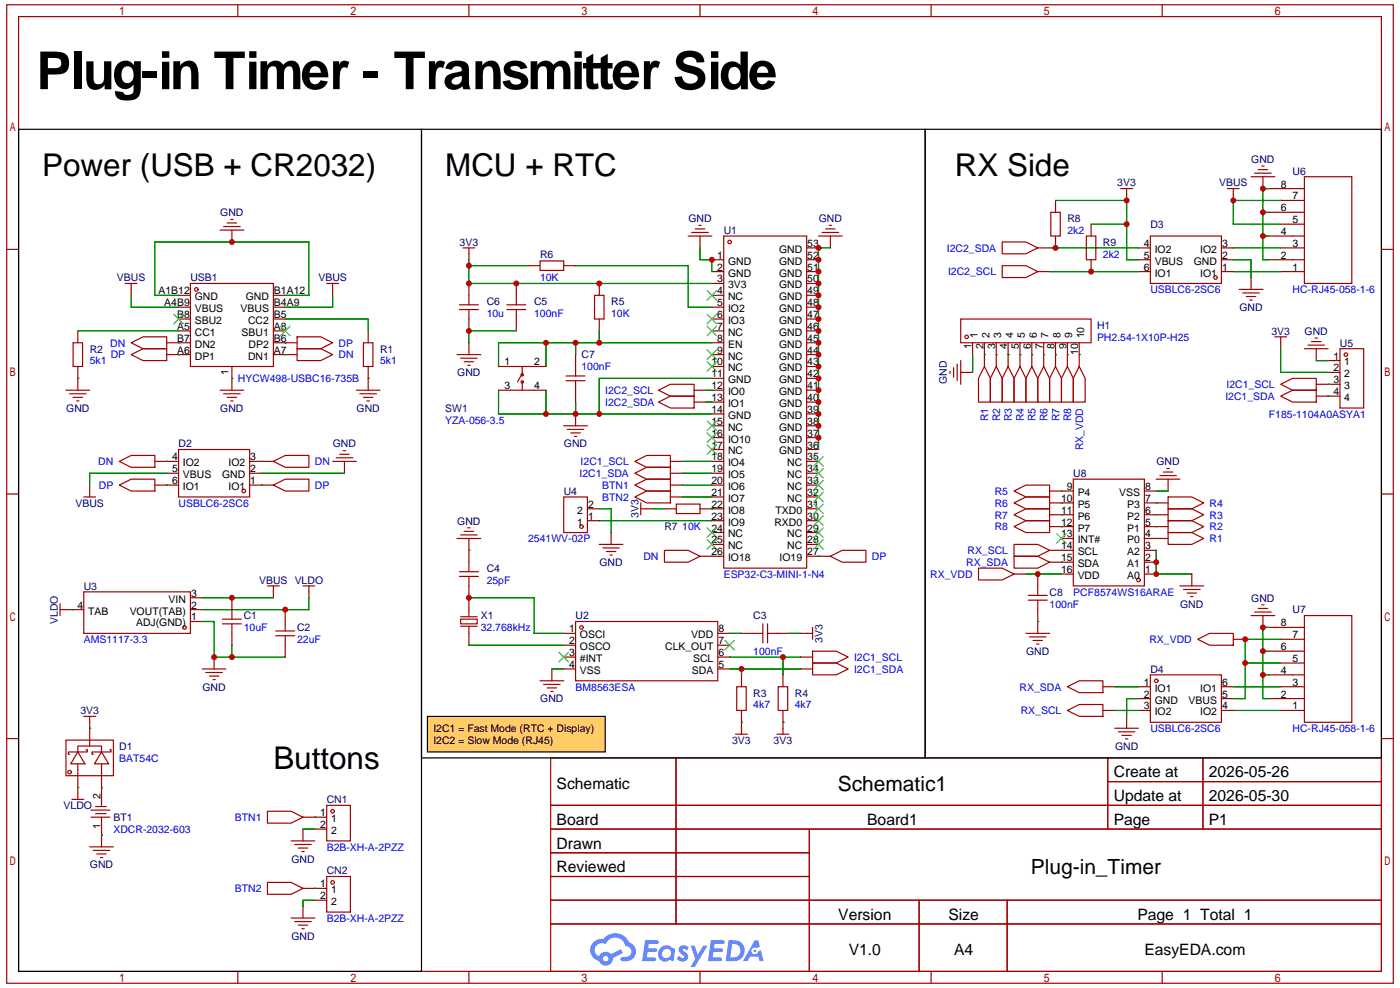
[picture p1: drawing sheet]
<svg xmlns="http://www.w3.org/2000/svg" width="297mm" height="210mm" viewBox="0 0 297 210" stroke-linecap="round" stroke-linejoin="round" font-family="sans-serif">
<g fill="none" stroke="#a10000" stroke-width=".25">
<path d="M1.4 1h294.4v207.5h-294.4zM3.9 3.5h289.3v202.5h-289.3zM50.5 1v2.5M99.5 1v2.5M148.6 1v2.5M197.6 1v2.5M246.7 1v2.5M1.4 52.9h2.5M293.2 52.9h2.6M1.4 104.8h2.5M293.2 104.8h2.6M1.4 156.7h2.5"/>
<path d="M293.2 156.7h2.6M116.9 160.7h176.3v45.3h-176.3zM116.9 170.8h176.3M116.9 175.8h176.3M143.5 160.7v35.3M171.8 175.8v30.2M235.1 160.7v15.1M235.1 165.8h58.1M255.4 160.7v15.1M116.9 180.9h54.9M116.9 190.9h176.3M116.9 185.9h54.9"/>
<path d="M116.9 196h176.3M195.1 190.9v15.1M213.8 190.9v15.1M50.5 206v2.5M99.5 206v2.5M148.6 206v2.5M197.6 206v2.5M246.7 206v2.5"/>
</g>
<g fill="#5487ff">
<path d="M144.4 200.8a1.29 1.29 0 0 1 1.8 .2l-.4 .7a.54 .54 0 0 0-.9-.3l.1 .2a1.27 1.27 0 0 1 .8 2 1.52 1.52 0 0 1-2.2-.3l.5-.6 .8 .5a.31 .31 0 0 0 .4-.3 .31 .31 0 0 0-.3-.3 1.11 1.11 0 0 1-.6-1.8z"/>
<path d="M146.6 200.6h.8l.7 1.9 1.2-1.9h.9l-2.7 4.5h-.9l1-1.7z"/>
<path d="M136.9 199.4h1.7a1.29 1.29 0 0 1 1.2 .2 .39 .39 0 0 1-.4 .6h-1.7l-.1 .9h1.6a.39 .39 0 0 1 .3 .5 .39 .39 0 0 1-.4 .3h-1.6l-.2 1.2h1.3a.45 .45 0 0 1 .5 .1 .45 .45 0 0 1 .2 .5l-.4 .2h-2.6z"/>
<path d="M150.9 199.4h1.6a1.31 1.31 0 0 1 1.3 .2 .39 .39 0 0 1-.4 .6h-1.7l-.2 .9h1.7a.39 .39 0 0 1 .3 .5 .39 .39 0 0 1-.4 .3h-1.7l-.1 1.2h1.3a.45 .45 0 0 1 .5 .1 .45 .45 0 0 1 .1 .5l-.3 .2h-2.6z"/>
<path d="M160.2 199.4h.7l.4 1.4-.6 .3a.75 .75 0 0 0-1.1 .3 .75 .75 0 0 0 .4 1 .75 .75 0 0 0 1-.6l.5-.3 .6 2.4h-.8l-.3-1h-1.8l-.5 1h-1z"/>
<path d="M154.7 199.4l-.7 4.5h1.5a2.25 2.25 0 0 0 2.6-2.3 2.25 2.25 0 0 0-2.7-2.2zM155.4 200.2a1.49 1.49 0 0 1 1.8 1.5 1.49 1.49 0 0 1-1.9 1.4h-.3z"/>
<path d="M140.1 201.2a1.57 1.57 0 0 0-.1 2.2 1.57 1.57 0 0 0 2.2 .1l.8 .4 .3-2.5-.2-.3h-.4a1.58 1.58 0 0 0-2.6 .1zM140.8 201.6a.97 .97 0 0 1 1.6 .4 .97 .97 0 0 1-1 1.2 .93 .93 0 0 1-.9-.6 .93 .93 0 0 1 .3-1z"/>
<path d="M126 199.8a2.34 2.34 0 0 0 1.1 4 1.53 1.53 0 0 0 1.8 1 1.53 1.53 0 0 0 1.2-1.6l2.1-1.1-.4-.8-2.1 1.1a1.56 1.56 0 0 0-2.6 .4 1.48 1.48 0 0 1-.7-2 1.48 1.48 0 0 1 2.2-.5 2.21 2.21 0 0 1 2.2-1.4 2.21 2.21 0 0 1 2 1.8 1.15 1.15 0 0 1 1.2 1 1.15 1.15 0 0 1-1 1.3h-.7a.46 .46 0 0 0-.6 .3 .46 .46 0 0 0 .4 .6 2.15 2.15 0 0 0 2.5-1 2.15 2.15 0 0 0-.3-2.6l-.8-.4a3.2 3.2 0 0 0-5.4-.8l-1.1 .1zM128 203.3a.6 .6 0 0 1 1.2 0 .6 .6 0 0 1-1.2 0z"/>
<circle cx="160.2" cy="201.7" r=".28"/>
</g>
<g fill="none" stroke="#a10000" stroke-width=".25">
<path d="M46.7 48.8h5M47.5 48h3.5M48.2 47.3h2M49 46.5h.5M49.2 48.8v2.5M98.3 52.6h2.5M99.5 52.6v2.5M112.1 56.3h2.5M114.6 55.3h5.1v2.1h-5.1zM119.7 56.3h2.5M146.1 50.1h5M146.8 49.3h3.6"/>
<path d="M147.6 48.6h2M148.3 47.8h.5M148.6 50.1v2.5M151.1 55.1h2.5M151.1 57.6h2.5M153.6 50.1h17.6v70.4h-17.6zM171.2 55.1h2.5M171.2 57.6h2.5M171.2 52.6h2.5M173.7 50.1h5.1M174.5 49.3h3.5M175.3 48.6h2"/>
<path d="M176 47.8h.5M176.3 50.1v2.5M15.5 72.7h2v5h-2zM16.5 70.2v2.5M16.5 77.7v5.1M26.6 60.1h2.5M27.8 75.2l2.6-1.2h5v2.5h-5zM27.8 72.7l2.6-1.3h5v2.6h-5zM27.8 60.1v2.5M35.4 72.7h5M35.4 75.2h5M37.9 62.6h2.5"/>
<path d="M37.9 65.2h2.5M37.9 67.7h2.5M37.9 70.2h2.5M40.4 60.1h17.6v17.6h-17.6zM49.2 77.7v2.5M58 62.6h2.5M58 65.2h2.5M58 67.7h2.5M58 70.2h2.5M58 72.7h5.1M58 75.2h5.1M63.1 71.4h5l2.5 1.3-2.5 1.3h-5z"/>
<path d="M63.1 74h5l2.5 1.2-2.5 1.3h-5zM69.3 60.1h2.6M70.6 60.1v2.5M77.1 72.7h2.1v5h-2.1zM78.2 70.2v2.5M78.2 77.7v5.1M97 75.2h5.1M97.5 64.7h4M97.5 65.7h4M97.8 76h3.5M98.5 76.7h2M99.3 77.5h.5"/>
<path d="M99.5 60.1v4.6M99.5 65.7v4.5M99.5 72.7v2.5M107.6 64.7h4M107.6 65.7h4M109.6 60.1v4.6M109.6 65.7v4.5M120.2 79.7h4M122.2 75.2v4.5M126.2 62.6h2v5.1h-2zM127.2 60.1v2.5M127.2 67.7v2.5"/>
<path d="M151.1 60.1h2.5M151.1 62.6h2.5M151.1 65.2h2.5M151.1 67.7h2.5M151.1 70.2h2.5M151.1 72.7h2.5M151.1 75.2h2.5M151.1 77.7h2.5M171.2 60.1h2.5M171.2 62.6h2.5M171.2 65.2h2.5M171.2 67.7h2.5"/>
<path d="M171.2 70.2h2.5M171.2 72.7h2.5M171.2 75.2h2.5M171.2 77.7h2.5M14 82.8h5M14.8 83.5h3.5M15.5 84.3h2M16.3 85h.5M25.3 97.9l2.5-1.3h5.1v2.5h-5.1zM32.9 97.9h5M37.9 95.3h15.1v10.1h-15.1zM53 97.9h5"/>
<path d="M58 97.9l2.5-1.3h5.1v2.5h-5.1zM70.6 97.9h5M71.4 97.1h3.5M72.1 96.3h2M72.9 95.6h.5M73.1 97.9v2.5M75.6 82.8h5.1M76.4 83.5h3.5M77.1 84.3h2.1M77.9 85h.5M119.7 90.3h5M120.2 80.8h4"/>
<path d="M120.4 91.1h3.5M121.2 91.8h2M121.9 92.6h.5M122.2 80.8v4.5M122.2 87.8v2.5M139.8 85.3l2.5-1.3h5v2.5h-5zM139.8 82.8l2.5-1.3h5v2.5h-5zM147.3 82.8h2.5M147.3 85.3h2.5M151.1 80.2h2.5M151.1 82.8h2.5M151.1 85.3h2.5"/>
<path d="M151.1 87.8h2.5M151.1 90.3h2.5M151.1 92.8h2.5M151.1 95.3h2.5M151.1 97.9h2.5M171.2 80.2h2.5M171.2 82.8h2.5M171.2 85.3h2.5M171.2 87.8h2.5M171.2 90.3h2.5M171.2 92.8h2.5M171.2 95.3h2.5"/>
<path d="M171.2 97.9h2.5M17.8 105.4h2.5M19 102.9v2.5M25.3 102.9l2.5-1.3h5.1v2.5h-5.1zM32.9 102.9h5M35.4 100.4h2.5M53 100.4h2.5M53 102.9h5M58 102.9l2.5-1.3h5.1v2.5h-5.1zM97 114.2h5.1M97.8 113.5h3.5M98.5 112.7h2"/>
<path d="M99.3 111.9h.5M99.5 114.2v7.1M119.7 105.4h5v7.6h-5zM124.7 107.9h2.5M124.7 110.4h2.5M127.2 115.5h5M128 116.2h3.5M128.7 117h2M129.5 117.7h.5M129.7 113v2.5M136 107.9h2.5M136 106.7v2.5"/>
<path d="M141 116.7h5.1l2.5 1.3-2.5 1.2h-5.1zM141 107.9h2.6M143.6 106.9h5v2h-5zM148.6 107.9h5M148.6 118h5M151.1 100.4h2.5M151.1 102.9h2.5M151.1 105.4h2.5M151.1 110.4h2.5M151.1 113h2.5M151.1 115.5h2.5M171.2 100.4h2.5"/>
<path d="M171.2 102.9h2.5M171.2 105.4h2.5M171.2 107.9h2.5M171.2 110.4h2.5M171.2 113h2.5M171.2 115.5h2.5M171.2 118h5.1M176.3 118l2.5-1.3h5v2.5h-5zM15.3 129.3h2.5M17.8 125.5h22.6v8.8h-22.6zM40.4 131.8h2.5M40.4 129.3h2.5"/>
<path d="M40.4 126.8h2.5M45.5 139.4v2.5M47.2 131.3h4M47.2 132.3h4M49.2 126.8v4.5M49.2 132.3v4.5M56.8 124.3h2.5M58 124.3v2.5M58.5 133.8h4.1M58.5 134.8h4.1M60.5 129.3v4.5M60.5 134.8v4.6"/>
<path d="M64.3 124.3h2.5M65.6 124.3v2.5M97.5 121.3h4M97.5 122.3h4M97.8 131.3h3.5v1h-3.5zM97.8 132.8h3.5M97.8 130.8h3.5M99.5 122.3v8.5M99.5 132.8v4M119.7 134.3h2.5M119.7 136.8h2.5M119.7 139.4h2.5"/>
<path d="M122.2 131.8h30.2v12.6h-30.2zM152.4 134.3h2.5M152.4 136.8h2.5M152.4 139.4h2.5M157.4 134.3h4.5M161.9 132.3v4M162.9 134.3h4.6M162.9 132.3v4M170 139.4h2.5M172.5 138.1h5l2.5 1.3-2.5 1.2h-5zM14 157h10.1v7.5h-10.1zM16.5 159.5l1.5 2.5h-3z"/>
<path d="M16.5 159.5h-2v.5h.3M17.8 151.9h2.5M18.3 159h.2v.5h-2M19 158.2h2.6v1.3M19 158.2h-2.5v1.3M19 151.9v6.3M21.6 159.5l1.5 2.5h-3.1zM21.6 159.5h-2.1v.5h.3M23.3 159h.3v.5h-2M42.9 141.9h5.1M43.7 142.6h3.5M44.4 143.4h2.1"/>
<path d="M45.2 144.1h.5M114.6 144.4h5.1M115.4 145.2h3.5M116.1 145.9h2.1M116.9 146.7h.5M117.1 141.9v2.5M119.7 141.9h2.5M152.4 141.9h2.5M156.1 155.7h2.6M156.4 145.7h2v5h-2zM157.4 143.1v2.6M157.4 150.7v5"/>
<path d="M164.9 155.7h2.6M165.2 145.7h2v5h-2zM166.2 143.1v2.6M166.2 150.7v5M170 141.9h2.5M172.5 140.6h5l2.5 1.3-2.5 1.2h-5zM15.3 169.6h2.5M16.5 162v7.6M19 179.6h5.1M19.3 171.8h4M19.3 173.3h4M20.3 171.1h2.3"/>
<path d="M20.3 172.6h2.3M21.6 162v8.8M21.6 173.3v6.3M19.8 180.4h3.5M20.5 181.1h2.1M21.3 181.9h.5"/>
<circle cx="154.9" cy="51.3" r=".38"/>
<circle cx="41.7" cy="61.4" r=".38"/>
<circle cx="51.7" cy="104.1" r=".38"/>
<circle cx="123.4" cy="111.7" r=".38"/>
<circle cx="39.2" cy="133.1" r=".38"/>
<circle cx="123.4" cy="133.1" r=".38"/>
<circle cx="14.8" cy="163.8" r=".38"/>
</g>
<g fill="none" stroke="#3c3" stroke-width=".25">
<path d="M36.9 66.7l2 2M38.9 66.7l-2 2M59.5 69.2l2.1 2M61.6 69.2l-2.1 2M150.1 61.6l2 2M150.1 66.7l2 2M150.1 69.2l2 2M150.1 74.2l2 2M150.1 76.7l2 2M152.1 61.6l-2 2M152.1 66.7l-2 2M152.1 69.2l-2 2"/>
<path d="M152.1 74.2l-2 2M152.1 76.7l-2 2M150.1 89.3l2 2M150.1 91.8l2 2M150.1 94.3l2 2M152.1 89.3l-2 2M152.1 91.8l-2 2M152.1 94.3l-2 2M172.7 99.4l2.1 2M172.7 96.9l2.1 2M174.8 99.4l-2.1 2M174.8 96.9l-2.1 2"/>
<path d="M150.1 111.9l2 2.1M150.1 114.5l2 2M152.1 111.9l-2 2.1M152.1 114.5l-2 2M172.7 114.5l2.1 2M172.7 111.9l2.1 2.1M172.7 109.4l2.1 2M172.7 106.9l2.1 2M172.7 104.4l2.1 2M172.7 101.9l2.1 2M174.8 114.5l-2.1 2M174.8 111.9l-2.1 2.1"/>
<path d="M174.8 109.4l-2.1 2M174.8 106.9l-2.1 2M174.8 104.4l-2.1 2M174.8 101.9l-2.1 2M118.7 138.4l2 2M120.7 138.4l-2 2M153.9 135.8l2 2.1M155.9 135.8l-2 2.1"/>
</g>
<g fill="none" stroke="#008700" stroke-width=".25">
<path d="M99.5 55.1v5h51.6M99.5 56.3h12.6M122.2 56.3h23.9v8.9h5M148.6 52.6v2.5h2.5v2.5M176.3 52.6h-2.6v42.7M16.5 70.2h21.4M27.8 62.6v2.6h10.1M37.9 75.2h.1M37.9 72.7h.1M37.9 62.6h-5v-11.3h32.7v11.3h-5.1M60.5 72.7h.1M60.5 75.2h.1"/>
<path d="M60.5 67.7h17.7v2.5M70.6 62.6v2.6h-10.1M109.6 70.2h-10.1v2.5M115.9 72.7v5M122.2 72.7v2.5M127.2 70.2v2.5M151.1 72.7h-45.3v5M16.5 80.2h.1M35.4 97.9h.1M55.5 97.9h.1M78.2 80.2h.1M105.8 82.8v5h45.3"/>
<path d="M115.9 82.8v5M122.2 85.3v2.5M149.8 85.3h1.3M149.8 82.8h1.3M151.1 80.2h-23.9v7.6M35.4 102.9h.1M35.4 100.4h-16.4v2.5M55.5 102.9h.1M55.5 100.4h17.6M99.5 116.7h.1M127.2 107.9h2.5v5.1M127.2 110.4h23.9"/>
<path d="M138.5 107.9h2.5M151.1 118h.1M151.1 107.9h.1M173.7 118h.1M42.9 126.8h15.1M42.9 131.8h2.6v7.6h15M49.2 136.8v2.6M65.6 126.8v2.5h-22.7M99.5 126.8h13.9v7.5h6.3M99.5 136.8h20.2M154.9 139.4h15.1M154.9 134.3h2.5"/>
<path d="M166.2 139.4v3.7M19 154.5h.1M117.1 141.9h2.6M154.9 141.9h15.1M157.4 153.2h.1M157.4 141.9v1.2M166.2 153.2h.1M16.5 167h.1M21.6 167h.1M21.6 177.1h.1"/>
</g>
<path d="M90.7 151.9h37.8v7.6h-37.8z" fill="#fc6" stroke="#000" stroke-width=".25"/>
<g fill="none" stroke="#a10000" stroke-width=".25">
<path d="M237.9 40h2.5M239.2 40v2.5M260.5 40h2.6M261.8 40v2.5M265.6 37.5h5M266.3 36.7h3.5M267.1 36h2M267.8 35.2h.5M268.1 37.5v2.5M269.3 40h7.6M276.9 37.5h10v22.6h-10zM212.7 56.3h5.1l2.5 1.3-2.5 1.3h-5.1z"/>
<path d="M212.7 51.3h5.1l2.5 1.3-2.5 1.2h-5.1zM220.3 57.6h2.5M220.3 52.6h2.5M223.1 45h2v5.1h-2zM224.1 42.5v2.5M224.1 50.1v2.5M230.6 50.1h2v5h-2zM231.6 47.5v2.6M231.6 55.1v2.5M241.7 57.6h2.5M241.7 55.1h2.5M241.7 52.6h2.5"/>
<path d="M244.2 50.1h15.1v10h-15.1zM259.3 57.6h2.5M259.3 55.1h2.5M259.3 52.6h2.5M265.6 58.9v2.5M269.3 55.1h7.6M269.3 50.1h7.6M269.3 45h7.6M271.9 57.6h5M271.9 52.6h5M271.9 47.5h5M271.9 42.5h5"/>
<path d="M105.8 77.7h10.1M110.9 77.7v1.8M110.9 79.2l-1.1 1.8M201.7 78.7v.5M202.4 78v2M203.2 77.2v3.6M203.9 67.7h27.7v5h-27.7zM203.9 79h2.5M203.9 76.5v5M206.4 72.7v2.5M209 77.7l1.2 2.5v5.1h-2.5v-5.1zM209 72.7v5"/>
<path d="M211.5 77.7l1.2 2.5v5.1h-2.5v-5.1zM211.5 72.7v5M214 77.7l1.3 2.5v5.1h-2.6v-5.1zM214 72.7v5M216.5 77.7l1.3 2.5v5.1h-2.5v-5.1zM216.5 72.7v5M219 77.7l1.3 2.5v5.1h-2.5v-5.1zM219 72.7v5M221.5 77.7l1.3 2.5v5.1h-2.5v-5.1zM221.5 72.7v5M224.1 77.7l1.2 2.5v5.1h-2.5v-5.1zM224.1 72.7v5"/>
<path d="M226.6 77.7l1.2 2.5v5.1h-2.5v-5.1zM226.6 72.7v5M229.1 77.7l1.2 2.5v5.1h-2.5v-5.1zM229.1 72.7v5M263.1 61.4h5M263.8 62.1h3.5M264.6 62.9h2M265.3 63.6h.5M270.6 71.4h2.5M271.9 71.4v2.6M276.9 74h5M277.6 73.2h3.6"/>
<path d="M278.4 72.4h2M279.1 71.7h.6M279.4 74v2.5M281.9 76.5h2.5M281.9 79h2.5M284.4 74h5.1v12.5h-5.1zM46.7 82.8h5M47.5 83.5h3.5M48.2 84.3h2M49 85h.5M49.2 80.2v2.6M105.8 82.8h10.1"/>
<path d="M110.9 81v1.8M134.8 97.9l2.5-1.3h5v2.5h-5zM142.3 97.9h2.5M247.7 99.4h.5M271.9 81.5l2.5-1.3h5v2.6h-5zM271.9 84l2.5-1.2h5v2.5h-5zM279.4 81.5h5M279.4 84h5M134.8 100.4l2.5-1.3h5v2.5h-5zM134.8 102.9l2.5-1.3h5v2.5h-5zM134.8 105.4l2.5-1.3h5v2.6h-5zM142.3 100.4h2.5"/>
<path d="M142.3 102.9h2.5M142.3 105.4h2.5M215.3 115.5h5l2.5 1.2-2.5 1.3h-5zM215.3 118h5l2.5 1.2-2.5 1.3h-5zM215.3 104.1l2.5-1.2h5v2.5h-5zM215.3 106.7l2.5-1.3h5v2.5h-5zM215.3 109.2l2.5-1.3h5v2.5h-5zM215.3 111.7l2.5-1.3h5v2.6h-5zM222.8 119.2h5M222.8 116.7h5M222.8 111.7h5M222.8 109.2h5"/>
<path d="M222.8 106.7h5M222.8 104.1h5M225.3 114.2h2.5M227.8 101.6h15.1v22.7h-15.1zM242.9 119.2h2.5M242.9 116.7h2.5M242.9 114.2h5.1M242.9 111.7h5.1M242.9 109.2h5.1M242.9 106.7h5.1M242.9 104.1h2.5M245.4 101.6h5.1"/>
<path d="M246.2 100.9h3.5M247 100.1h2M248 113h5l2.5 1.2-2.5 1.3h-5zM248 110.4h5l2.5 1.3-2.5 1.3h-5zM248 107.9h5l2.5 1.3-2.5 1.2h-5zM248 105.4h5l2.5 1.3-2.5 1.2h-5zM248 101.6v2.5M12.7 129.3h2.6M12.7 128v2.6M170 134.3h2.5M172.5 133.1v2.5M207.7 120.5h5l2.6 1.3-2.6 1.2h-5z"/>
<path d="M215.3 121.8h2.5M217.8 134.3h5M218.3 126.3h4M218.3 127.3h4M218.5 135.1h3.5M219.3 135.8h2M220 136.6h.5M220.3 121.8v4.5M220.3 127.3v7M225.3 121.8h2.5M242.9 121.8h2.5M250.5 124.3h5"/>
<path d="M251.2 125h3.5M252 125.8h2M252.7 126.5h.5M253 121.8v2.5M254.2 135.6l2.6-1.3h5v2.5h-5zM261.8 135.6h2.5M265.6 130.6h5M266.3 129.8h3.5M267.1 129.1h2M267.8 128.3h.5M268.1 130.6v2.5M269.3 138.1h7.6"/>
<path d="M269.3 133.1h7.6M271.9 135.6h5M276.9 130.6h10v22.6h-10zM226.6 150.7l2.5-1.3h5v2.5h-5zM226.6 145.7l2.5-1.3h5v2.5h-5zM234.1 150.7h2.5M234.1 145.7h2.5M236.6 154.5h5.1M237.4 155.2h3.5M238.1 156h2.1M238.9 156.7h.5M239.2 151.9v2.6"/>
<path d="M241.7 150.7h2.5M241.7 148.2h2.5M241.7 145.7h2.5M244.2 143.1h15.1v10.1h-15.1zM259.3 150.7h2.5M259.3 148.2h2.5M259.3 145.7h2.5M269.3 148.2h7.6M269.3 143.1h7.6M271.9 150.7h5M271.9 145.7h5M271.9 140.6h5"/>
<path d="M56.8 172.1h5l2.5 1.2-2.5 1.3h-5zM61.8 178.4h5M62.6 179.1h3.5M63.3 179.9h2M64.3 173.3h5M64.3 175.8v2.6M66.8 175.8h2.5M69.3 170.8h5.1v7.6h-5.1zM56.8 187.2h5l2.5 1.2-2.5 1.3h-5zM61.8 194.7h5M62.6 195.5h3.5M63.3 196.2h2"/>
<path d="M64.1 180.6h.5M64.1 197h.5M64.3 188.4h5M64.3 192.2v2.5M66.8 190.9h2.5M69.3 185.9h5.1v7.6h-5.1z"/>
<circle cx="258" cy="58.9" r=".38"/>
<circle cx="110.9" cy="79.5" r=".25"/>
<circle cx="205.2" cy="71.4" r=".38"/>
<circle cx="285.7" cy="75.2" r=".38"/>
<circle cx="110.9" cy="81" r=".25"/>
<circle cx="241.7" cy="123" r=".38"/>
<circle cx="245.4" cy="144.4" r=".38"/>
<circle cx="70.6" cy="172.1" r=".38"/>
<circle cx="70.6" cy="187.2" r=".38"/>
</g>
<g fill="none" stroke="#008700" stroke-width=".25">
<path d="M269.3 40h-1.2v15.1h1.2M222.8 57.6h18.9M222.8 52.6h18.9M224.1 42.5h15.1v12.6h2.5M231.6 47.5h7.6M261.8 57.6h10.1M261.8 52.6h10.1M261.8 55.1h3.8v3.8M268.1 50.1h1.2M268.1 45h1.2M271.9 42.5h-10.1v5h10.1M206.4 75.2v3.8"/>
<path d="M209 75.2h.1M211.5 75.2h.1M214 75.2h.1M216.5 75.2h.1M219 75.2h.1M221.5 75.2h.1M224.1 75.2h.1M226.6 75.2h.1M229.1 75.2h.1M271.9 74v5h10M279.4 76.5h2.5M49.2 80.2h.1"/>
<path d="M144.8 97.9h6.3M281.9 81.5h.1M281.9 84h.1M144.8 100.4h6.3M144.8 105.4h6.3M144.8 102.9h6.3M225.3 116.7h.1M225.3 119.2h.1M225.3 104.1h.1M225.3 106.7h.1M225.3 109.2h.1M225.3 111.7h.1"/>
<path d="M245.4 114.2h.1M245.4 111.7h.1M245.4 109.2h.1M245.4 106.7h.1M245.4 116.7v5.1h7.6M245.4 104.1h2.6M15.3 129.3h.1M167.5 134.3h2.5M217.8 121.8h7.5M220.3 131.8h.1M268.1 138.1h1.2M269.3 133.1h-1.2v15.1h1.2"/>
<path d="M271.9 135.6h-7.6v12.6h-2.5M236.6 150.7h5.1M236.6 145.7h5.1M241.7 148.2h-2.5v3.7M261.8 150.7h10.1M261.8 145.7h10.1M264.3 140.6h7.6M268.1 143.1h1.2M64.3 175.8h2.5M66.8 173.3h.1M66.8 188.4h.1M66.8 190.9h-2.5v1.3"/>
</g>
<path d="M3.9 27.4h85.6v178.6h-85.6zM89.5 27.4h106.9v133.3h-106.9zM196.4 27.4h96.8v133.3h-96.8z" fill="none" stroke="#000" stroke-width=".25"/>
<path d="M224.3 113.2l2 2M226.3 113.2l-2 2" fill="none" stroke="#3c3" stroke-width=".25"/>
<g fill="#c00">
<circle cx="49.2" cy="51.3" r=".63"/>
<circle cx="49.2" cy="126.8" r=".63"/>
<circle cx="45.5" cy="139.4" r=".63"/>
<circle cx="49.2" cy="139.4" r=".63"/>
<circle cx="60.5" cy="129.3" r=".63"/>
<circle cx="99.5" cy="126.8" r=".63"/>
<circle cx="157.4" cy="141.9" r=".63"/>
<circle cx="166.2" cy="139.4" r=".63"/>
<circle cx="173.7" cy="52.6" r=".63"/>
<circle cx="173.7" cy="55.1" r=".63"/>
<circle cx="173.7" cy="57.6" r=".63"/>
<circle cx="173.7" cy="60.1" r=".63"/>
<circle cx="173.7" cy="62.6" r=".63"/>
<circle cx="173.7" cy="65.2" r=".63"/>
<circle cx="173.7" cy="67.7" r=".63"/>
<circle cx="173.7" cy="70.2" r=".63"/>
<circle cx="173.7" cy="72.7" r=".63"/>
<circle cx="173.7" cy="75.2" r=".63"/>
<circle cx="173.7" cy="77.7" r=".63"/>
<circle cx="173.7" cy="80.2" r=".63"/>
<circle cx="173.7" cy="82.8" r=".63"/>
<circle cx="173.7" cy="85.3" r=".63"/>
<circle cx="173.7" cy="87.8" r=".63"/>
<circle cx="173.7" cy="90.3" r=".63"/>
<circle cx="173.7" cy="92.8" r=".63"/>
<circle cx="151.1" cy="55.1" r=".63"/>
<circle cx="99.5" cy="60.1" r=".63"/>
<circle cx="109.6" cy="60.1" r=".63"/>
<circle cx="127.2" cy="60.1" r=".63"/>
<circle cx="99.5" cy="56.3" r=".63"/>
<circle cx="99.5" cy="70.2" r=".63"/>
<circle cx="127.2" cy="87.8" r=".63"/>
<circle cx="122.2" cy="87.8" r=".63"/>
<circle cx="115.9" cy="87.8" r=".63"/>
<circle cx="127.2" cy="72.7" r=".63"/>
<circle cx="122.2" cy="72.7" r=".63"/>
<circle cx="115.9" cy="72.7" r=".63"/>
<circle cx="268.1" cy="50.1" r=".63"/>
<circle cx="268.1" cy="45" r=".63"/>
<circle cx="268.1" cy="40" r=".63"/>
<circle cx="261.8" cy="42.5" r=".63"/>
<circle cx="231.6" cy="57.6" r=".63"/>
<circle cx="224.1" cy="52.6" r=".63"/>
<circle cx="239.2" cy="42.5" r=".63"/>
<circle cx="239.2" cy="47.5" r=".63"/>
<circle cx="264.3" cy="135.6" r=".63"/>
<circle cx="264.3" cy="140.6" r=".63"/>
<circle cx="220.3" cy="121.8" r=".63"/>
<circle cx="245.4" cy="119.2" r=".63"/>
<circle cx="245.4" cy="121.8" r=".63"/>
<circle cx="268.1" cy="143.1" r=".63"/>
<circle cx="268.1" cy="138.1" r=".63"/>
<circle cx="268.1" cy="133.1" r=".63"/>
</g>
<text font-size="11.1" x="7.7" y="18.9">Plug-in Timer - Transmitter Side</text>
<g font-size="6.7">
<text x="9" y="37.4">Power (USB + CR2032)</text>
<text x="94.5" y="37.4">MCU + RTC</text>
<text x="202.7" y="37.4">RX Side</text>
<text x="58" y="163.2">Buttons</text>
</g>
<g font-size="4.4">
<text x="177.9" y="167.7">Schematic1</text>
<text x="218.8" y="185.3">Plug-in_Timer</text>
</g>
<g font-size="3.3">
<text x="118.2" y="167.4">Schematic</text>
<text x="236.4" y="164.9">Create at</text>
<text x="256.6" y="164.9">2026-05-26</text>
<text x="236.4" y="169.9">Update at</text>
<text x="256.6" y="169.9">2026-05-30</text>
<text x="118.2" y="175">Board</text>
<text x="118.2" y="180">Drawn</text>
<text x="184.1" y="175">Board1</text>
<text x="236.4" y="175">Page</text>
<text x="256.6" y="175">P1</text>
<text x="118.2" y="185">Reviewed</text>
<text x="177.9" y="195.1">Version</text>
<text x="201.3" y="195.1">Size</text>
<text x="241.4" y="195.1">Page 1 Total 1</text>
<text x="180.2" y="202.6">V1.0</text>
<text x="202.5" y="202.6">A4</text>
<text x="242.9" y="202.6">EasyEDA.com</text>
</g>
<g font-size="2.2" fill="#000080">
<text x="265.6" y="34.5">GND</text>
<text x="237.2" y="39.6">3V3</text>
<text x="258.8" y="39.6">VBUS</text>
<text x="274.4" y="37">U6</text>
<text x="46.8" y="45.8">GND</text>
<text x="146.1" y="47.1">GND</text>
<text x="173.8" y="47.1">GND</text>
<text x="226.6" y="47.1">R8</text>
<text x="97.6" y="52.1">3V3</text>
<text x="153.6" y="49.6">U1</text>
<text x="234.1" y="52.1">R9</text>
<text x="244.2" y="48.4">D3</text>
<text x="24.8" y="59.7">VBUS</text>
<text x="40.4" y="59.7">USB1</text>
<text x="67.6" y="59.7">VBUS</text>
<text x="114.6" y="54.6">R6</text>
<text x="103.3" y="64.7">C6</text>
<text x="113.4" y="64.7">C5</text>
<text x="129.7" y="64.7">R5</text>
<text x="263.1" y="66">GND</text>
<text x="232.9" y="69.7">H1</text>
<text x="269.9" y="71">3V3</text>
<text x="276.9" y="71">GND</text>
<text x="19" y="74.8">R2</text>
<text x="80.7" y="74.8">R1</text>
<text x="123.4" y="76">C7</text>
<text x="284.4" y="73.5">U5</text>
<text x="97.1" y="79.8">GND</text>
<text x="201" y="81.5" transform="rotate(-90 201 81.5)">GND</text>
<text x="14.1" y="87.4">GND</text>
<text x="46.8" y="87.4">GND</text>
<text x="75.7" y="87.4">GND</text>
<text x="94.5" y="87.4">SW1</text>
<text x="37.9" y="94.9">D2</text>
<text x="70.7" y="94.9">GND</text>
<text x="119.7" y="94.9">GND</text>
<text x="227.8" y="101.2">U8</text>
<text x="245.5" y="98.7">GND</text>
<text x="16" y="107.5">VBUS</text>
<text x="119.7" y="105">U4</text>
<text x="97.1" y="111.2">GND</text>
<text x="135.6" y="109.9" transform="rotate(-90 135.6 109.9)">3V3</text>
<text x="141" y="112.5">R7</text>
<text x="17.8" y="125.1">U3</text>
<text x="55" y="123.8">VBUS VLDO</text>
<text x="103.3" y="121.3">C4</text>
<text x="127.3" y="120.1">GND</text>
<text x="51.7" y="131.4">C1</text>
<text x="102.1" y="131.4">X1</text>
<text x="122.2" y="131.4">U2</text>
<text x="159.9" y="131.4">C3</text>
<text x="222.8" y="126.3">C8</text>
<text x="250.5" y="128.9">GND</text>
<text x="265.6" y="127.6">GND</text>
<text x="274.4" y="130.1">U7</text>
<text x="12.3" y="132.3" transform="rotate(-90 12.3 132.3)">VLDO</text>
<text x="63.1" y="133.9">C2</text>
<text x="174.6" y="136.3" transform="rotate(-90 174.6 136.3)">3V3</text>
<text x="217.8" y="138.9">GND</text>
<text x="244.2" y="142.7">D4</text>
<text x="43" y="146.5">GND</text>
<text x="114.7" y="149">GND</text>
<text x="159.9" y="147.7">R3</text>
<text x="168.7" y="147.7">R4</text>
<text x="17.1" y="151.5">3V3</text>
<text x="25.3" y="159">D1</text>
<text x="155.4" y="157.8">3V3</text>
<text x="164.2" y="157.8">3V3</text>
<text x="236.7" y="159">GND</text>
<text x="13.5" y="171.6">VLDO</text>
<text x="69.3" y="170.4">CN1</text>
<text x="24.1" y="174.1">BT1</text>
<text x="19.1" y="184.2">GND</text>
<text x="61.9" y="182.9">GND</text>
<text x="69.3" y="185.5">CN2</text>
<text x="61.9" y="199.3">GND</text>
</g>
<g font-size="2.2">
<text x="271.9" y="39.8">8</text>
<text x="271.9" y="44.8">6</text>
<text x="274.4" y="47.3">5</text>
<text x="274.4" y="42.3">7</text>
<text x="165.4" y="53.6">GND</text>
<text x="171.4" y="52.4">53</text>
<text x="242.8" y="52.4">4</text>
<text x="245.1" y="53.6">IO2</text>
<text x="254.8" y="53.6">IO2</text>
<text x="259.4" y="52.4">3</text>
<text x="271.9" y="49.8">4</text>
<text x="274.4" y="52.4">3</text>
<text x="152.3" y="54.9">1</text>
<text x="152.3" y="57.4">2</text>
<text x="152.3" y="59.9">3</text>
<text x="154.6" y="56.1">GND</text>
<text x="154.6" y="58.7">GND</text>
<text x="165.4" y="58.7">GND</text>
<text x="165.4" y="56.1">GND</text>
<text x="171.4" y="59.9">50</text>
<text x="171.4" y="57.4">51</text>
<text x="171.4" y="54.9">52</text>
<text x="242.8" y="54.9">5</text>
<text x="242.8" y="57.4">6</text>
<text x="245.1" y="56.1">VBUS</text>
<text x="245.1" y="58.7">IO1</text>
<text x="253.4" y="56.1">GND</text>
<text x="254.8" y="58.7">IO1</text>
<text x="259.4" y="57.4">1</text>
<text x="259.4" y="54.9">2</text>
<text x="271.9" y="54.9">2</text>
<text x="274.4" y="57.4">1</text>
<text x="33.6" y="62.4">A1B12</text>
<text x="34.9" y="64.9">A4B9</text>
<text x="41.3" y="63.7">GND</text>
<text x="52.2" y="63.7">GND</text>
<text x="58.2" y="64.9">B4A9</text>
<text x="58.2" y="62.4">B1A12</text>
<text x="152.3" y="62.4">4</text>
<text x="152.3" y="64.9">5</text>
<text x="154.6" y="61.2">3V3</text>
<text x="154.6" y="63.7">NC</text>
<text x="165.4" y="63.7">GND</text>
<text x="165.4" y="61.2">GND</text>
<text x="171.4" y="64.9">48</text>
<text x="171.4" y="62.4">49</text>
<text x="37.6" y="67.5">B8</text>
<text x="37.6" y="70">A5</text>
<text x="41.3" y="66.2">VBUS</text>
<text x="41.3" y="68.7">SBU2</text>
<text x="41.3" y="71.2">CC1</text>
<text x="51.1" y="66.2">VBUS</text>
<text x="51.3" y="71.2">SBU1</text>
<text x="52.7" y="68.7">CC2</text>
<text x="58.2" y="70">A8</text>
<text x="58.2" y="67.5">B5</text>
<text x="152.3" y="67.5">6</text>
<text x="152.3" y="70">7</text>
<text x="154.6" y="66.2">IO2</text>
<text x="154.6" y="68.7">IO3</text>
<text x="154.6" y="71.2">NC</text>
<text x="165.4" y="71.2">GND</text>
<text x="165.4" y="68.7">GND</text>
<text x="165.4" y="66.2">GND</text>
<text x="171.4" y="70">46</text>
<text x="171.4" y="67.5">47</text>
<text x="207.5" y="71.8" transform="rotate(-90 207.5 71.8)">1</text>
<text x="210" y="71.8" transform="rotate(-90 210 71.8)">2</text>
<text x="212.5" y="71.8" transform="rotate(-90 212.5 71.8)">3</text>
<text x="215" y="71.8" transform="rotate(-90 215 71.8)">4</text>
<text x="217.6" y="71.8" transform="rotate(-90 217.6 71.8)">5</text>
<text x="220.1" y="71.8" transform="rotate(-90 220.1 71.8)">6</text>
<text x="222.6" y="71.8" transform="rotate(-90 222.6 71.8)">7</text>
<text x="225.1" y="71.8" transform="rotate(-90 225.1 71.8)">8</text>
<text x="227.6" y="71.8" transform="rotate(-90 227.6 71.8)">9</text>
<text x="230.1" y="71.8" transform="rotate(-90 230.1 71.8)">10</text>
<text x="37.6" y="72.5">B7</text>
<text x="37.6" y="75">A6</text>
<text x="41.3" y="73.7">DN2</text>
<text x="41.3" y="76.3">DP1</text>
<text x="52.7" y="76.3">DN1</text>
<text x="52.8" y="73.7">DP2</text>
<text x="58.2" y="75">A7</text>
<text x="58.2" y="72.5">B6</text>
<text x="107.1" y="77.5">1</text>
<text x="113.4" y="77.5">2</text>
<text x="151" y="77.5">10</text>
<text x="152.3" y="72.5">8</text>
<text x="152.3" y="75">9</text>
<text x="154.6" y="73.7">EN</text>
<text x="154.6" y="76.3">NC</text>
<text x="165.4" y="76.3">GND</text>
<text x="165.4" y="73.7">GND</text>
<text x="171.4" y="77.5">43</text>
<text x="171.4" y="75">44</text>
<text x="171.4" y="72.5">45</text>
<text x="206.2" y="74.1" transform="rotate(-90 206.2 74.1)">1</text>
<text x="208.8" y="74.1" transform="rotate(-90 208.8 74.1)">2</text>
<text x="211.3" y="74.1" transform="rotate(-90 211.3 74.1)">3</text>
<text x="213.8" y="74.1" transform="rotate(-90 213.8 74.1)">4</text>
<text x="216.3" y="74.1" transform="rotate(-90 216.3 74.1)">5</text>
<text x="218.8" y="74.1" transform="rotate(-90 218.8 74.1)">6</text>
<text x="221.3" y="74.1" transform="rotate(-90 221.3 74.1)">7</text>
<text x="223.8" y="74.1" transform="rotate(-90 223.8 74.1)">8</text>
<text x="226.4" y="74.1" transform="rotate(-90 226.4 74.1)">9</text>
<text x="228.9" y="75.3" transform="rotate(-90 228.9 75.3)">10</text>
<text x="283.1" y="76.3">1</text>
<text x="285.4" y="77.5">1</text>
<text x="48.5" y="79.4" transform="rotate(-90 48.5 79.4)">1</text>
<text x="107.1" y="82.6">3</text>
<text x="113.4" y="82.6">4</text>
<text x="151" y="80">11</text>
<text x="151" y="82.6">12</text>
<text x="154.6" y="78.8">NC</text>
<text x="154.6" y="81.3">GND</text>
<text x="154.6" y="83.8">IO0</text>
<text x="165.4" y="83.8">GND</text>
<text x="165.4" y="81.3">GND</text>
<text x="165.4" y="78.8">GND</text>
<text x="171.4" y="82.6">41</text>
<text x="171.4" y="80">42</text>
<text x="283.1" y="78.8">2</text>
<text x="283.1" y="81.3">3</text>
<text x="283.1" y="83.8">4</text>
<text x="285.4" y="80">2</text>
<text x="285.4" y="82.6">3</text>
<text x="151" y="85.1">13</text>
<text x="151" y="87.6">14</text>
<text x="154.6" y="86.3">IO1</text>
<text x="154.6" y="88.8">GND</text>
<text x="165.4" y="88.8">GND</text>
<text x="165.4" y="86.3">GND</text>
<text x="171.4" y="87.6">39</text>
<text x="171.4" y="85.1">40</text>
<text x="285.4" y="85.1">4</text>
<text x="151" y="90.1">15</text>
<text x="151" y="92.6">16</text>
<text x="151" y="95.1">17</text>
<text x="154.6" y="91.4">NC</text>
<text x="154.6" y="93.9">IO10</text>
<text x="165.4" y="93.9">GND</text>
<text x="165.4" y="91.4">GND</text>
<text x="171.4" y="95.1">36</text>
<text x="171.4" y="92.6">37</text>
<text x="171.4" y="90.1">38</text>
<text x="36.5" y="97.6">4</text>
<text x="36.5" y="100.2">5</text>
<text x="38.8" y="98.9">IO2</text>
<text x="38.8" y="101.4">VBUS</text>
<text x="47.1" y="101.4">GND</text>
<text x="48.5" y="98.9">IO2</text>
<text x="53.1" y="100.2">2</text>
<text x="53.1" y="97.6">3</text>
<text x="151" y="97.6">18</text>
<text x="151" y="100.2">19</text>
<text x="154.6" y="96.4">NC</text>
<text x="154.6" y="98.9">IO4</text>
<text x="154.6" y="101.4">IO5</text>
<text x="165.4" y="96.4">GND</text>
<text x="167.1" y="101.4">NC</text>
<text x="167.1" y="98.9">NC</text>
<text x="171.4" y="100.2">34</text>
<text x="171.4" y="97.6">35</text>
<text x="36.5" y="102.7">6</text>
<text x="38.8" y="103.9">IO1</text>
<text x="48.5" y="103.9">IO1</text>
<text x="53.1" y="102.7">1</text>
<text x="124.8" y="107.7">2</text>
<text x="151" y="102.7">20</text>
<text x="151" y="105.2">21</text>
<text x="151" y="107.7">22</text>
<text x="154.6" y="103.9">IO6</text>
<text x="154.6" y="106.4">IO7</text>
<text x="167.1" y="106.4">NC</text>
<text x="167.1" y="103.9">NC</text>
<text x="171.4" y="107.7">31</text>
<text x="171.4" y="105.2">32</text>
<text x="171.4" y="102.7">33</text>
<text x="225.2" y="106.4">10</text>
<text x="226.5" y="103.9">9</text>
<text x="228.8" y="105.2">P4</text>
<text x="228.8" y="107.7">P5</text>
<text x="237.6" y="105.2">VSS</text>
<text x="239.3" y="107.7">P3</text>
<text x="243.1" y="106.4">7</text>
<text x="243.1" y="103.9">8</text>
<text x="122.5" y="111.5">1</text>
<text x="122.5" y="109">2</text>
<text x="124.8" y="110.2">1</text>
<text x="151" y="110.2">23</text>
<text x="151" y="112.7">24</text>
<text x="154.6" y="109">IO8</text>
<text x="154.6" y="111.5">IO9</text>
<text x="154.6" y="114">NC</text>
<text x="164.4" y="111.5">RXD0</text>
<text x="164.6" y="109">TXD0</text>
<text x="167.1" y="114">NC</text>
<text x="171.4" y="112.7">29</text>
<text x="171.4" y="110.2">30</text>
<text x="225.2" y="109">11</text>
<text x="225.2" y="111.5">12</text>
<text x="225.2" y="114">13</text>
<text x="228.8" y="110.2">P6</text>
<text x="228.8" y="112.7">P7</text>
<text x="239.3" y="112.7">P1</text>
<text x="239.3" y="110.2">P2</text>
<text x="243.1" y="114">4</text>
<text x="243.1" y="111.5">5</text>
<text x="243.1" y="109">6</text>
<text x="151" y="115.3">25</text>
<text x="151" y="117.8">26</text>
<text x="154.6" y="116.5">NC</text>
<text x="154.6" y="119">IO18</text>
<text x="165.5" y="119">IO19</text>
<text x="167.1" y="116.5">NC</text>
<text x="171.4" y="117.8">27</text>
<text x="171.4" y="115.3">28</text>
<text x="225.2" y="116.5">14</text>
<text x="225.2" y="119">15</text>
<text x="228.8" y="115.3">INT#</text>
<text x="228.8" y="117.8">SCL</text>
<text x="239.3" y="117.8">A2</text>
<text x="239.3" y="115.3">P0</text>
<text x="243.1" y="119">2</text>
<text x="243.1" y="116.5">3</text>
<text x="225.2" y="121.5">16</text>
<text x="228.8" y="120.3">SDA</text>
<text x="228.8" y="122.8">VDD</text>
<text x="239.3" y="122.8">A0</text>
<text x="239.3" y="120.3">A1</text>
<text x="243.1" y="121.5">1</text>
<text x="16.4" y="129.1">4</text>
<text x="18.7" y="130.3">TAB</text>
<text x="27.5" y="130.3">VOUT(TAB)</text>
<text x="35.8" y="127.8">VIN</text>
<text x="40.5" y="131.6">1</text>
<text x="40.5" y="129.1">2</text>
<text x="40.5" y="126.6">3</text>
<text x="28.9" y="132.9">ADJ(GND)</text>
<text x="120.8" y="134.1">1</text>
<text x="120.8" y="136.6">2</text>
<text x="123.1" y="135.4">OSCI</text>
<text x="123.1" y="137.9">OSCO</text>
<text x="141.2" y="137.9">CLK_OUT</text>
<text x="146.7" y="135.4">VDD</text>
<text x="152.5" y="136.6">7</text>
<text x="152.5" y="134.1">8</text>
<text x="271.9" y="137.9">6</text>
<text x="271.9" y="132.9">8</text>
<text x="274.4" y="135.4">7</text>
<text x="120.8" y="139.2">3</text>
<text x="120.8" y="141.7">4</text>
<text x="123.1" y="140.4">#INT</text>
<text x="123.1" y="142.9">VSS</text>
<text x="146.9" y="142.9">SDA</text>
<text x="147.1" y="140.4">SCL</text>
<text x="152.5" y="141.7">5</text>
<text x="152.5" y="139.2">6</text>
<text x="271.9" y="142.9">4</text>
<text x="274.4" y="140.4">5</text>
<text x="242.8" y="145.4">1</text>
<text x="242.8" y="148">2</text>
<text x="245.1" y="146.7">IO1</text>
<text x="245.1" y="149.2">GND</text>
<text x="252.3" y="149.2">VBUS</text>
<text x="254.8" y="146.7">IO1</text>
<text x="259.4" y="148">5</text>
<text x="259.4" y="145.4">6</text>
<text x="271.9" y="148">2</text>
<text x="274.4" y="145.4">3</text>
<text x="92" y="155.3">I2C1 = Fast Mode (RTC + Display)</text>
<text x="242.8" y="150.5">3</text>
<text x="245.1" y="151.7">IO2</text>
<text x="254.8" y="151.7">IO2</text>
<text x="259.4" y="150.5">4</text>
<text x="274.4" y="150.5">1</text>
<text x="92" y="157.8">I2C2 = Slow Mode (RJ45)</text>
<text x="21.3" y="169.6" transform="rotate(-90 21.3 169.6)">2</text>
<text x="68" y="173.1">1</text>
<text x="21.3" y="175.8" transform="rotate(-90 21.3 175.8)">1</text>
<text x="68" y="175.6">2</text>
<text x="70.3" y="174.4">1</text>
<text x="70.3" y="176.9">2</text>
<text x="68" y="188.2">1</text>
<text x="68" y="190.7">2</text>
<text x="70.3" y="189.5">1</text>
<text x="70.3" y="192">2</text>
</g>
<g font-size="2.2" fill="#00f">
<text x="201" y="53.4">I2C2_SDA</text>
<text x="226.6" y="49.6">2k2</text>
<text x="114.6" y="59.7">10K</text>
<text x="201.2" y="58.4">I2C2_SCL</text>
<text x="234.1" y="54.6">2k2</text>
<text x="244.2" y="62.2">USBLC6-2SC6</text>
<text x="274.4" y="62.2">HC-RJ45-058-1-6</text>
<text x="103.3" y="67.2">10u</text>
<text x="113.4" y="67.2">100nF</text>
<text x="129.7" y="67.2">10K</text>
<text x="19" y="77.3">5k1</text>
<text x="23.4" y="73.5">DN</text>
<text x="23.5" y="76">DP</text>
<text x="71.9" y="73.5">DP</text>
<text x="71.9" y="76">DN</text>
<text x="80.7" y="77.3">5k1</text>
<text x="232.9" y="72.3">PH2.54-1X10P-H25</text>
<text x="50.5" y="81.1">HYCW498-USBC16-735B</text>
<text x="123.4" y="78.5">100nF</text>
<text x="128.5" y="83.6">I2C2_SCL</text>
<text x="260.4" y="82.3">I2C1_SCL</text>
<text x="94.5" y="89.9">YZA-056-3.5</text>
<text x="128.5" y="86.1">I2C2_SDA</text>
<text x="209.8" y="89.4" transform="rotate(-90 209.8 89.4)">R1</text>
<text x="212.3" y="89.4" transform="rotate(-90 212.3 89.4)">R2</text>
<text x="214.8" y="89.4" transform="rotate(-90 214.8 89.4)">R3</text>
<text x="217.3" y="89.4" transform="rotate(-90 217.3 89.4)">R4</text>
<text x="219.8" y="89.4" transform="rotate(-90 219.8 89.4)">R5</text>
<text x="222.4" y="89.4" transform="rotate(-90 222.4 89.4)">R6</text>
<text x="224.9" y="89.4" transform="rotate(-90 224.9 89.4)">R7</text>
<text x="227.4" y="89.4" transform="rotate(-90 227.4 89.4)">R8</text>
<text x="260.1" y="84.8">I2C1_SDA</text>
<text x="269.3" y="88.6">F185-1104A0ASYA1</text>
<text x="229.9" y="95.5" transform="rotate(-90 229.9 95.5)">RX_VDD</text>
<text x="20.9" y="98.7">DN</text>
<text x="66.8" y="98.7">DN</text>
<text x="123" y="101.2">I2C1_SDA</text>
<text x="123.3" y="98.7">I2C1_SCL</text>
<text x="21" y="103.7">DP</text>
<text x="37.9" y="107.5">USBLC6-2SC6</text>
<text x="66.8" y="103.7">DP</text>
<text x="127.8" y="103.7">BTN1</text>
<text x="127.8" y="106.2">BTN2</text>
<text x="211.2" y="105">R5</text>
<text x="211.2" y="107.5">R6</text>
<text x="256.8" y="107.5">R4</text>
<text x="144.8" y="112.5">10K</text>
<text x="211.2" y="110">R7</text>
<text x="211.2" y="112.5">R8</text>
<text x="256.8" y="112.5">R2</text>
<text x="256.8" y="110">R3</text>
<text x="112.1" y="115">2541WV-02P</text>
<text x="136.6" y="118.8">DN</text>
<text x="185.1" y="118.8">DP</text>
<text x="205.4" y="117.5">RX_SCL</text>
<text x="256.8" y="115">R1</text>
<text x="103.3" y="123.8">25pF</text>
<text x="153.6" y="122.6">ESP32-C3-MINI-1-N4</text>
<text x="197.4" y="122.6">RX_VDD</text>
<text x="205.1" y="120.1">RX_SDA</text>
<text x="222.8" y="128.9">100nF</text>
<text x="227.8" y="126.3">PCF8574WS16ARAE</text>
<text x="17.8" y="136.4">AMS1117-3.3</text>
<text x="51.7" y="133.9">10uF</text>
<text x="63.1" y="136.4">22uF</text>
<text x="102.1" y="133.9">32.768kHz</text>
<text x="244" y="136.4">RX_VDD</text>
<text x="159.9" y="138.9">100nF</text>
<text x="181.3" y="142.7">I2C1_SDA</text>
<text x="181.3" y="140.2">I2C1_SCL</text>
<text x="122.2" y="146.5">BM8563ESA</text>
<text x="216.4" y="146.5">RX_SDA</text>
<text x="159.9" y="150.2">4k7</text>
<text x="168.7" y="150.2">4k7</text>
<text x="216.7" y="151.5">RX_SCL</text>
<text x="244.2" y="155.3">USBLC6-2SC6</text>
<text x="274.4" y="155.3">HC-RJ45-058-1-6</text>
<text x="25.3" y="161.6">BAT54C</text>
<text x="24.1" y="176.7">XDCR-2032-603</text>
<text x="49.8" y="174.1">BTN1</text>
<text x="69.3" y="180.4">B2B-XH-A-2PZZ</text>
<text x="49.8" y="189.2">BTN2</text>
<text x="69.3" y="195.5">B2B-XH-A-2PZZ</text>
</g>
</svg>
